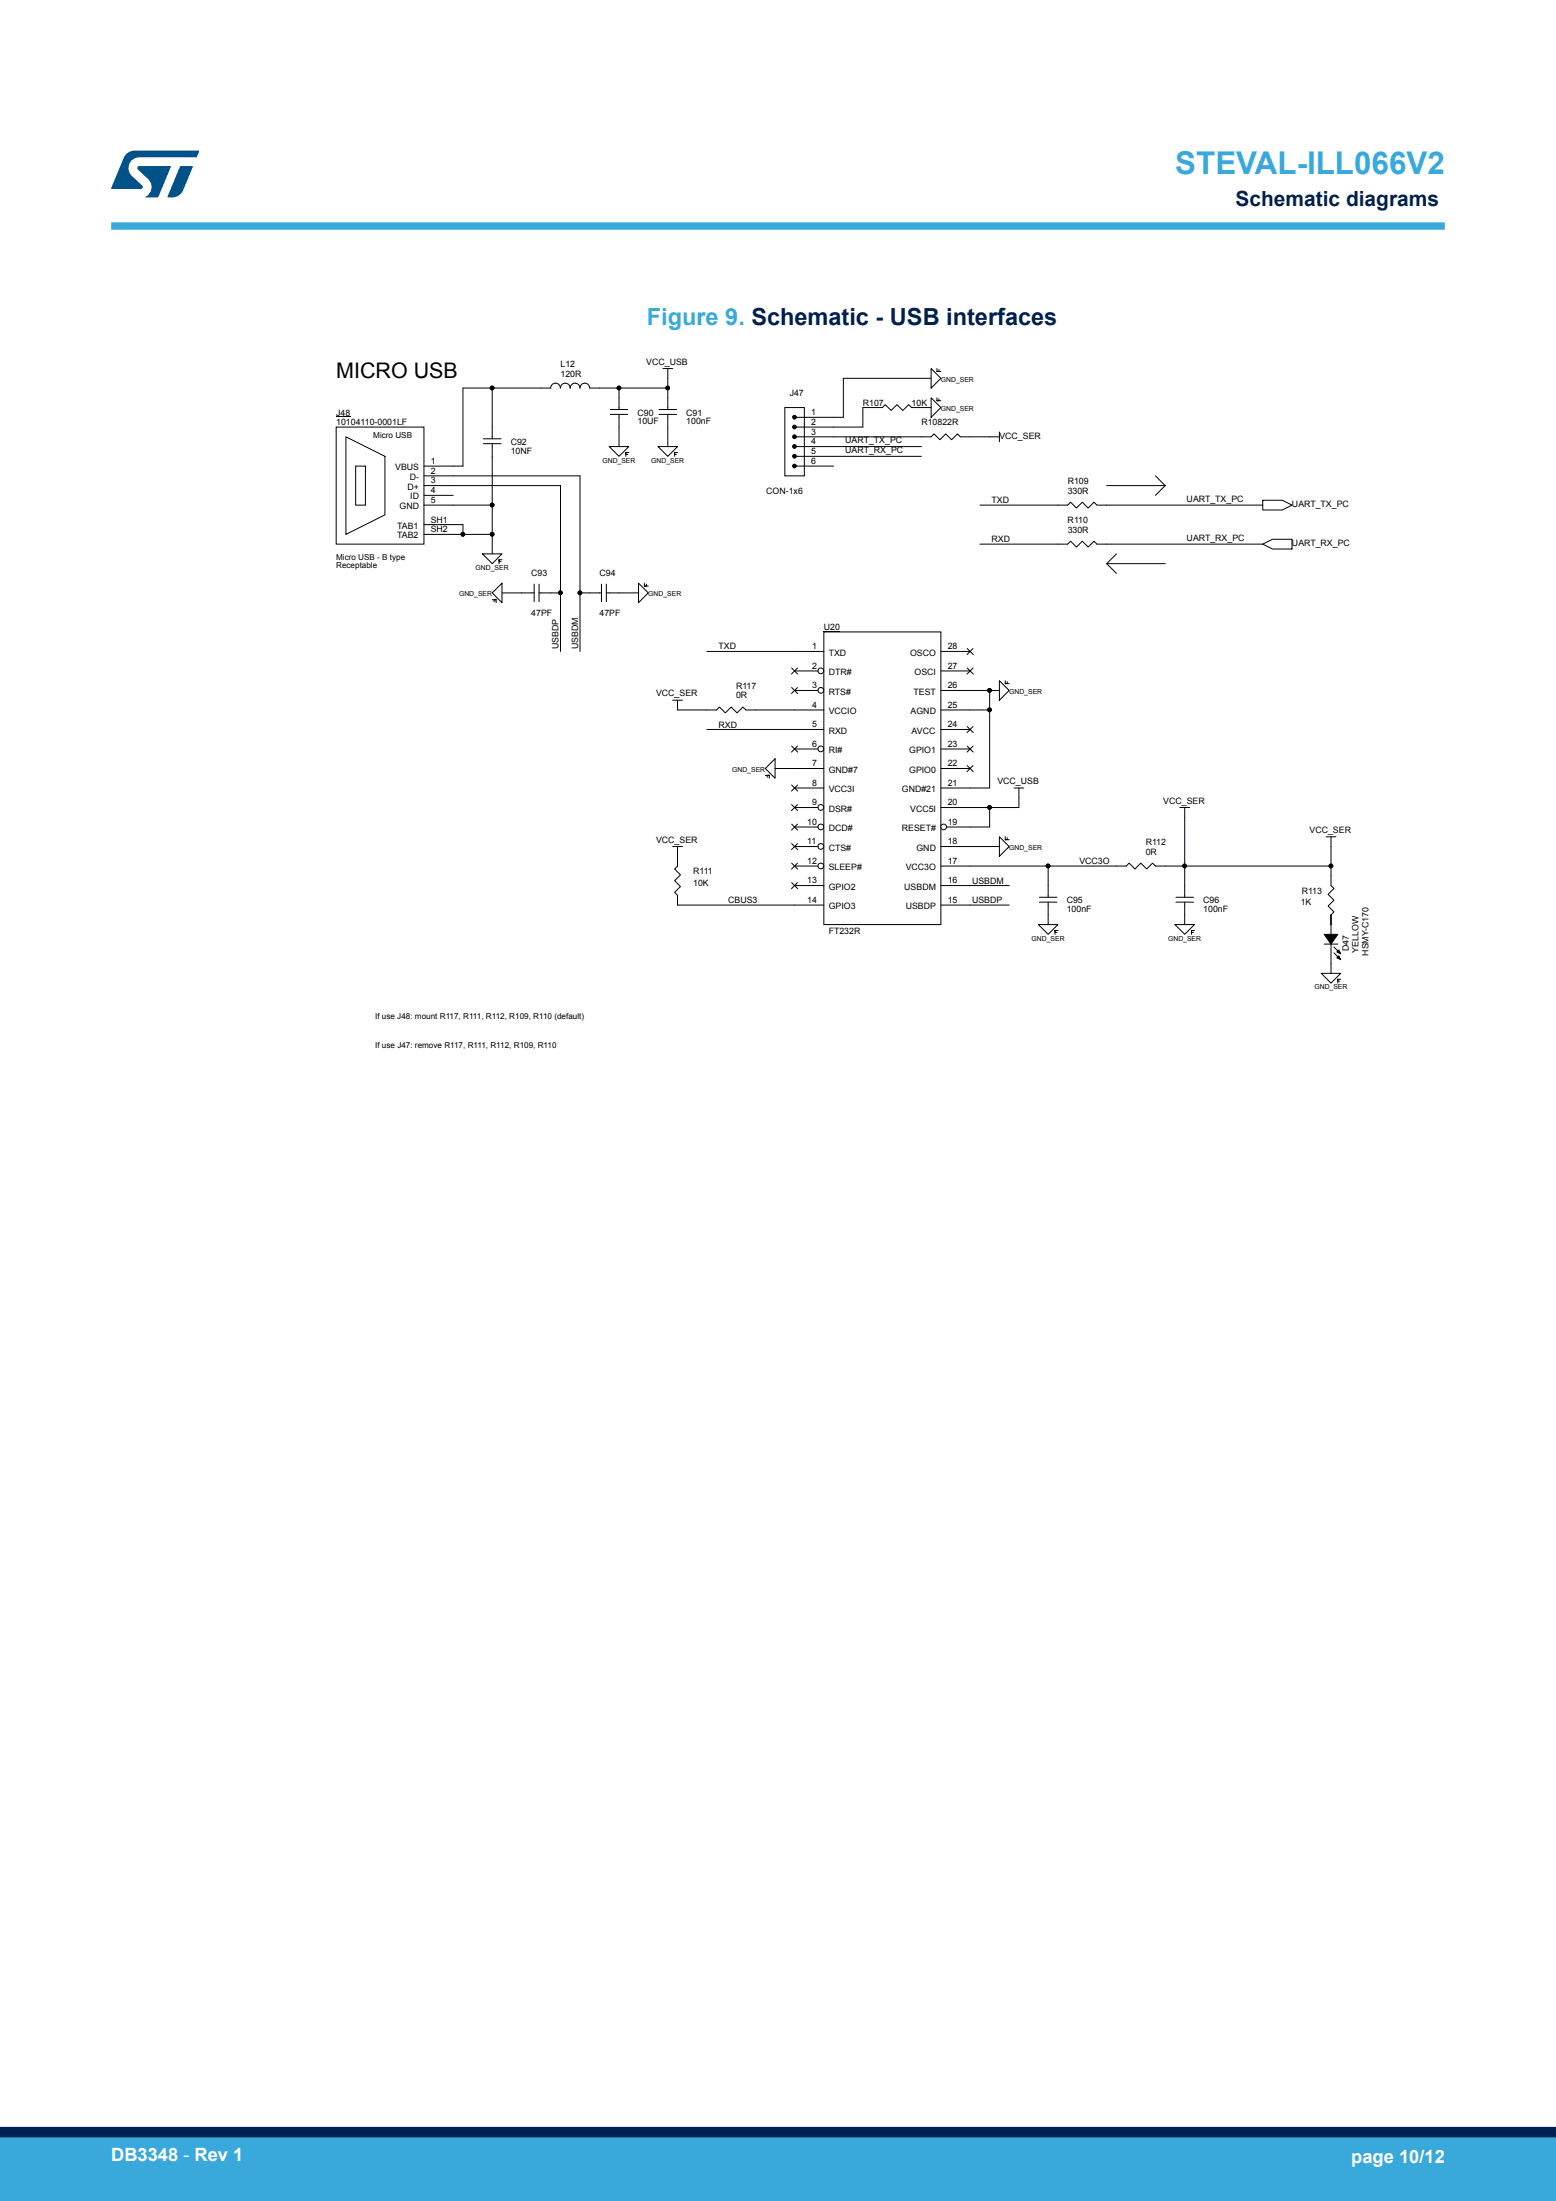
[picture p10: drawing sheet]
<svg xmlns="http://www.w3.org/2000/svg" width="210mm" height="297mm" viewBox="0 0 210 297" stroke-linecap="round" stroke-linejoin="round" font-family="sans-serif">
<g fill="none" stroke="#000" stroke-width=".13">
<path d="M45.4 57.6h11.8v15.8h-11.8zM46.7 58.9l5.3 2.7v7.9l-5.3 2.6zM66.4 52.4h-3.9v10.5h-5.3M66.4 52.4v5.2M66.4 52.4h6.6M80.9 52.4h2.6M83.5 52.4h6.6M83.5 57.6v2.7M83.5 52.4v1.3M88.9 55.9h2.4M88.9 55.3h2.4M89.5 49.7h1.3"/>
<path d="M90.1 52.4v2.9M90.1 55.9v4.4M90.1 49.7v2.7M105.9 55h2.7v9.2h-2.7zM107.4 58.9h16.9M117.8 55h-1.3v2.6h-9.1M124.3 55h1.4M125.7 51h-11.9v5.3h-6.4M125.7 53.7l1.3 1.3-1.3 1.3zM125.7 49.7l1.3 1.3-1.3 1.4zM126.5 53.7v.4M126.5 49.7v.4"/>
<path d="M126.6 54.1h-.1h.5M126.6 50.1h-.1h.5M126.7 53.8v.3M126.7 49.9v.2M130.9 58.9h4M134.9 58.3v1.3M48 62.9h1.3v5.3h-1.3zM57.2 65.5h18.4v14.5M57.2 64.2h21.1v15.8M57.2 70.8h5.3v1.3M57.2 72.1h5.3M57.2 68.2h9.2"/>
<path d="M57.2 66.8h4M62.5 72.1h3.9M65.1 74.7h2.6l-1.3 1.4zM66.4 61.6v6.6M66.4 68.2v3.9M66.4 72.1v2.6M67.4 75.5h.3M67.4 75.7v-.2v.6M67.4 75.8h.2M67.7 78.7v2.6l-1.3-1.3zM72.1 78.8v2.4M72.7 78.8v2.4"/>
<path d="M81.2 78.8v2.4M81.8 78.8v2.4M82.2 60.3h2.7l-1.4 1.3zM84.5 61.1h.4M84.5 61.2v-.1v.5M84.5 61.3h.2M86.2 78.7l1.3 1.3-1.3 1.3zM87 78.7v.4M87.1 79.1h-.1h.5M87.2 78.8v.3M88.8 60.3h2.6l-1.3 1.3zM91 61.1h.4"/>
<path d="M91 61.2v-.1v.5M91 61.3h.3M107.4 60.3h16.9M107.4 61.6h16.9M107.4 62.9h5.1M132.2 68.2h10.6M132.2 73.4h10.6M149.4 65.5h7.9M149.4 68.2h21M149.4 73.4h21M150.7 74.7l-1.3 1.4M155.9 64.2l1.4 1.3"/>
<path d="M157.3 76.1h-7.9l1.3 1.3M157.3 65.5l-1.4 1.3M170.4 73.4l1.3-.6h2.7v1.3h-2.7zM170.4 67.5h2.7l1.3 .7-1.3 .6h-2.7zM66.4 80.9h.6h-.2M66.7 80.9v.3M67 80.9v.4M67.7 80h4.4M72.7 80h2.9M75.6 80v7.9M78.3 80v7.9M78.3 80h2.9"/>
<path d="M81.8 80h4.4M90.8 94.5h1.3M91.4 94.5v1.3h5.3l.4-.4 .8 .8 .8-.8 .8 .8 .8-.8 .4 .4h6.5M95.4 87.9h15.8M95.4 98.4h11.8M111.2 85.3h15.8v39.5h-15.8zM111.2 85.2h2.2M130.9 93.2h2.7M130.9 95.8h2.7M133.6 93.2h1.3M133.6 95.8v10.5h-2.7M133.6 93.2v2.6"/>
<path d="M134.9 91.9l1.3 1.3-1.3 1.3zM135.7 91.9v.3M135.8 92.2h-.1h.5M135.9 92v.2M90.8 114.2h1.3M91.4 114.2v2.7l-.4 .4 .8 .7-.8 .8 .8 .8-.8 .8 .4 .4v1.3h15.8M103.3 104.6h.5h-.1M103.6 104.6v.3M103.8 104.6v.4M104.6 102.4v2.6l-1.3-1.3zM104.6 103.7h2.6M130.9 119.5h5.3"/>
<path d="M130.9 116.9h10.6M130.9 114.2h4M130.9 109h2.7M133.6 109v2.6h-2.7M134.9 112.9l1.3 1.3-1.3 1.3zM135.7 112.9v.4M135.8 113.3h-.1h.5M135.9 113v.3M136.9 106.3h1.3M137.5 106.3v2.7h-3.9M141.5 116.9v2.6M141.5 116.9h9.2"/>
<path d="M157.3 116.9h2.6M159.2 109h1.3M159.9 109v7.9M159.9 116.9v2.6M159.9 116.9h19.7M179 112.9h1.3M179.6 116.9v1.3M179.6 112.9v4M130.9 122.1h5.3M140.1 124.8h2.7l-1.3 1.3zM141.5 123.4v1.4M142.4 125.8h.2"/>
<path d="M142.4 125.6h.4M142.4 125.7v-.1v.5M158.6 124.8h2.6l-1.3 1.3zM159.9 123.4v1.4M160.8 125.6h.4M160.8 125.7v-.1v.5M160.8 125.8h.3M178.3 131.3h2.7l-1.4 1.4zM179.6 123.4v1.4M180.6 132.4h.2M180.6 132.1h.4M180.6 132.3v-.2v.6"/>
<circle cx="66.4" cy="52.4" r=".25"/>
<circle cx="83.5" cy="52.4" r=".25"/>
<circle cx="90.1" cy="52.4" r=".25"/>
<circle cx="107.2" cy="57.6" r=".25"/>
<circle cx="107.2" cy="58.9" r=".25"/>
<circle cx="107.2" cy="56.3" r=".25"/>
<circle cx="62.5" cy="72.1" r=".25"/>
<circle cx="66.4" cy="72.1" r=".25"/>
<circle cx="66.4" cy="68.1" r=".25"/>
<circle cx="75.6" cy="80" r=".25"/>
<circle cx="78.3" cy="80" r=".25"/>
<circle cx="107.2" cy="62.9" r=".25"/>
<circle cx="107.2" cy="61.6" r=".25"/>
<circle cx="107.2" cy="60.2" r=".25"/>
<circle cx="133.6" cy="93.2" r=".25"/>
<circle cx="133.6" cy="95.8" r=".25"/>
<circle cx="133.6" cy="109" r=".25"/>
<circle cx="141.4" cy="116.9" r=".25"/>
<circle cx="159.9" cy="116.9" r=".25"/>
<circle cx="179.6" cy="116.9" r=".25"/>
</g>
<g fill="#000">
<circle cx="66.4" cy="52.4" r=".25"/>
<circle cx="83.5" cy="52.4" r=".25"/>
<circle cx="90.1" cy="52.4" r=".25"/>
<circle cx="107.2" cy="57.6" r=".25"/>
<circle cx="107.2" cy="58.9" r=".25"/>
<circle cx="107.2" cy="56.3" r=".25"/>
<circle cx="62.5" cy="72.1" r=".25"/>
<circle cx="66.4" cy="72.1" r=".25"/>
<circle cx="66.4" cy="68.1" r=".25"/>
<circle cx="75.6" cy="80" r=".25"/>
<circle cx="78.3" cy="80" r=".25"/>
<circle cx="107.2" cy="62.9" r=".25"/>
<circle cx="107.2" cy="61.6" r=".25"/>
<circle cx="107.2" cy="60.2" r=".25"/>
<circle cx="133.6" cy="93.2" r=".25"/>
<circle cx="133.6" cy="95.8" r=".25"/>
<circle cx="133.6" cy="109" r=".25"/>
<circle cx="141.4" cy="116.9" r=".25"/>
<circle cx="159.9" cy="116.9" r=".25"/>
<circle cx="179.6" cy="116.9" r=".25"/>
</g>
<path d="M45.4 56.2h1.9v.1h-1.9z" fill="#000"/>
<circle cx="110.8" cy="90.5" r=".39" fill="#fff"/>
<g fill="none" stroke="#000" stroke-width=".13">
<path d="M106.8 90.1l.9 .9M107.2 90.5h3.2M107.6 90.1l-.8 .9"/>
<circle cx="110.8" cy="90.5" r=".39"/>
</g>
<circle cx="110.8" cy="93.2" r=".39" fill="#fff"/>
<g fill="none" stroke="#000" stroke-width=".13">
<path d="M106.8 92.8l.9 .8M107.2 95.8h4M107.2 98.4h4M107.2 93.2h3.2M107.6 92.8l-.8 .8"/>
<circle cx="110.8" cy="93.2" r=".39"/>
</g>
<circle cx="110.8" cy="101.1" r=".39" fill="#fff"/>
<g fill="none" stroke="#000" stroke-width=".13">
<path d="M106.8 100.7l.9 .8M106.8 105.9l.9 .9M107.2 103.7h4M107.2 106.3h4M107.2 101.1h3.2M107.6 100.7l-.8 .8M107.6 105.9l-.8 .9"/>
<circle cx="110.8" cy="101.1" r=".39"/>
</g>
<circle cx="110.8" cy="109" r=".39" fill="#fff"/>
<g fill="none" stroke="#000" stroke-width=".13">
<path d="M106.8 108.6l.9 .8M107.2 109h3.2M107.6 108.6l-.8 .8"/>
<circle cx="110.8" cy="109" r=".39"/>
</g>
<circle cx="110.8" cy="111.6" r=".39" fill="#fff"/>
<g fill="none" stroke="#000" stroke-width=".13">
<path d="M106.8 111.2l.9 .8M107.2 111.6h3.2M107.6 111.2l-.8 .8"/>
<circle cx="110.8" cy="111.6" r=".39"/>
</g>
<circle cx="110.8" cy="114.2" r=".39" fill="#fff"/>
<g fill="none" stroke="#000" stroke-width=".13">
<path d="M106.8 113.8l.9 .8M107.2 114.2h3.2M107.6 113.8l-.8 .8"/>
<circle cx="110.8" cy="114.2" r=".39"/>
</g>
<circle cx="110.8" cy="116.9" r=".39" fill="#fff"/>
<g fill="none" stroke="#000" stroke-width=".13">
<path d="M127 87.9h3.9M127 90.5h3.9M127 93.2h3.9M127 95.8h3.9M127 98.4h3.9M130.5 87.5l.8 .8M130.5 90.1l.8 .9M130.5 98l.8 .9M131.3 87.5l-.8 .8M131.3 90.1l-.8 .9M131.3 98l-.8 .9M106.8 116.5l.9 .8"/>
<path d="M106.8 119.1l.9 .8M107.2 119.5h4M107.2 116.9h3.2M107.6 116.5l-.8 .8M107.6 119.1l-.8 .8M127 101.1h3.9M127 103.7h3.9M127 106.3h3.9M127 109h3.9M130.5 100.7l.8 .8M130.5 103.3l.8 .8M131.3 100.7l-.8 .8"/>
<path d="M131.3 103.3l-.8 .8M107.2 122.1h4"/>
<circle cx="110.8" cy="116.9" r=".39"/>
</g>
<circle cx="127.4" cy="111.6" r=".39" fill="#fff"/>
<g fill="none" stroke="#000" stroke-width=".13">
<path d="M65.2 59.9h2.4M65.2 59.2h2.4M66.4 57.6v1.6M66.4 59.9v1.7M73 52.4h1.3a.65 .65 0 0 1 .7-.7 .65 .65 0 0 1 .6 .7M75.6 52.4a.65 .65 0 0 1 .7-.7 .65 .65 0 0 1 .6 .7M77 52.4a.65 .65 0 0 1 .6-.7 .65 .65 0 0 1 .7 .7M78.3 52.4a.65 .65 0 0 1 .6-.7 .65 .65 0 0 1 .7 .7M79.6 52.4h1.3M82.4 55.9h2.3M82.4 55.3h2.3M83.5 53.7v1.6"/>
<path d="M83.5 55.9v1.7M117.8 55h1.3l.4-.4 .8 .8 .8-.8 .7 .8 .8-.8 .4 .4h1.3M124.3 58.9h1.4l.4-.3 .8 .7 .7-.7 .8 .7 .8-.7 .4 .3h1.3M142.8 73.4h1.3l.4-.4 .8 .8 .8-.8 .8 .8 .7-.8 .4 .4h1.4M142.8 68.2h1.3l.4-.4 .8 .8 .8-.8 .8 .8 .7-.8 .4 .4h1.4M127 114.2h3.9M127 116.9h3.9M127 119.5h3.9M127.8 111.6h3.1M141.5 119.5v1.6M150.7 116.9h1.3l.4-.4 .8 .8 .8-.8 .8 .8 .7-.8 .4 .4h1.4M159.9 119.5v1.6"/>
<path d="M179.6 118.2v1.3l.4 .4-.8 .8 .8 .8-.8 .8 .8 .8-.4 .3M127 122.1h3.9M140.3 121.7h2.3M140.3 121.1h2.3M141.5 121.7v1.7M158.7 121.7h2.4M158.7 121.1h2.4M159.9 121.7v1.7M178.7 126.1h1.9l-1 1.3zM178.7 127.4h1.9M179.6 124.8v1.3M179.6 127.4v3.9"/>
<path d="M179.6 123.4v1.4M180 127.8l.8 .8M180 128.6l.8 .8M180.7 129l.3 .5-.6-.3zM180.7 128.2l.3 .5-.6-.3z"/>
<circle cx="66.4" cy="52.4" r=".25"/>
<circle cx="83.5" cy="52.4" r=".25"/>
<circle cx="90.1" cy="52.4" r=".25"/>
<circle cx="62.5" cy="72.1" r=".25"/>
<circle cx="66.4" cy="72.1" r=".25"/>
<circle cx="66.4" cy="68.1" r=".25"/>
<circle cx="75.6" cy="80" r=".25"/>
<circle cx="78.3" cy="80" r=".25"/>
<circle cx="133.6" cy="93.2" r=".25"/>
<circle cx="133.6" cy="95.8" r=".25"/>
<circle cx="127.4" cy="111.6" r=".39"/>
<circle cx="133.6" cy="109" r=".25"/>
<circle cx="141.4" cy="116.9" r=".25"/>
<circle cx="159.9" cy="116.9" r=".25"/>
<circle cx="179.6" cy="116.9" r=".25"/>
</g>
<g fill="#000">
<path d="M178.7 126.1h1.9l-1 1.3z" fill-rule="evenodd"/>
<path d="M180.7 129l.3 .5-.6-.3z" fill-rule="evenodd"/>
<path d="M180.7 128.2l.3 .5-.6-.3z" fill-rule="evenodd"/>
<circle cx="66.4" cy="52.4" r=".25"/>
<circle cx="83.5" cy="52.4" r=".25"/>
<circle cx="90.1" cy="52.4" r=".25"/>
<circle cx="62.5" cy="72.1" r=".25"/>
<circle cx="66.4" cy="72.1" r=".25"/>
<circle cx="66.4" cy="68.1" r=".25"/>
<circle cx="75.6" cy="80" r=".25"/>
<circle cx="78.3" cy="80" r=".25"/>
<circle cx="133.6" cy="93.2" r=".25"/>
<circle cx="133.6" cy="95.8" r=".25"/>
<circle cx="133.6" cy="109" r=".25"/>
<circle cx="141.4" cy="116.9" r=".25"/>
<circle cx="159.9" cy="116.9" r=".25"/>
<circle cx="179.6" cy="116.9" r=".25"/>
</g>
<path d="M15 30.5h180" fill="none" stroke="#39a9dc" stroke-width="1"/>
<g fill="#005288">
<path d="M17.1 20.7l.7-.3 .4-.1h8.6l.1 .1-.4 .8h-7.6a1.45 1.45 0 0 0-1.4 .9 1.45 1.45 0 0 0 .2 1.6l1.5 1.3 .1 .2-.1 .2-.2 .1h-4l1.7-4.2z"/>
<path d="M24.3 22.4h1.6l.1 .1-1.3 3.2a1.6 1.6 0 0 1-1.5 .9h-.5l-.1-.1z"/>
<path d="M18.6 22.5l.2-.1h4.2l.1 .1-1.8 4.1h-1.7a1.54 1.54 0 0 0 .4-2.4l-1.4-1.3-.1-.2z"/>
</g>
<g fill="#39a9dc">
<path d="M0 288.4h210v8.6h-210z" fill-rule="evenodd"/>
<path d="M-.1 288.4h210.2v4.4h-210.2z" fill-rule="evenodd"/>
</g>
<path d="M0 287.7h210" fill="none" stroke="#002052" stroke-width="1.4"/>
<text font-size="4.2" fill="#39a9dc" x="158.6" y="23.5">STEVAL-ILL066V2</text>
<text font-size="3.2" fill="#39a9dc" x="87.3" y="43.8">Figure 9. Schematic - USB interfaces</text>
<text font-size="2.9" x="45.4" y="51">MICRO USB</text>
<text font-size="2.8" fill="#002052" x="166.8" y="27.9">Schematic diagrams</text>
<g font-size="2.5" fill="#fff">
<text x="15" y="291.6">DB3348 - Rev 1</text>
<text x="182.4" y="291.9">page 10/12</text>
</g>
<g font-size="1.2">
<text x="75.6" y="49.5">L12</text>
<text x="75.6" y="50.8">120R</text>
<text x="87.2" y="49.2">VCC_USB</text>
<text x="106.6" y="53.4">J47</text>
<text x="45.4" y="57.4">10104110-0001LF</text>
<text x="45.4" y="56.1">J48</text>
<text x="86" y="56.1">C90</text>
<text x="86" y="57.3">10UF</text>
<text x="92.6" y="57.3">100nF</text>
<text x="92.6" y="56.1">C91</text>
<text x="109.5" y="56">1</text>
<text x="109.5" y="57.3">2</text>
<text x="109.5" y="58.7">3</text>
<text x="109.5" y="60">4</text>
<text x="114.1" y="59.8">UART_TX_PC</text>
<text x="116.5" y="54.8">R107</text>
<text x="123" y="54.8">10K</text>
<text x="124.3" y="57.4">R10822R</text>
<text x="134.9" y="59.2">VCC_SER</text>
<text x="53.3" y="63.4">VBUS</text>
<text x="55.3" y="64.8">D-</text>
<text x="58.1" y="63.9">2</text>
<text x="58.1" y="62.6">1</text>
<text x="58.1" y="65.2">3</text>
<text x="68.9" y="61.2">10NF</text>
<text x="68.9" y="60">C92</text>
<text x="109.5" y="61.3">5</text>
<text x="109.5" y="62.6">6</text>
<text x="114.1" y="61.1">UART_RX_PC</text>
<text x="144.1" y="65.3">R109</text>
<text x="53.6" y="71.3">TAB1</text>
<text x="53.9" y="68.7">GND</text>
<text x="55" y="66.1">D+</text>
<text x="55.4" y="67.4">ID</text>
<text x="58.1" y="71.8">SH2</text>
<text x="58.1" y="66.6">4</text>
<text x="58.1" y="67.9">5</text>
<text x="58.1" y="70.5">SH1</text>
<text x="103.4" y="66.6">CON-1x6</text>
<text x="133.8" y="67.9">TXD</text>
<text x="144.1" y="70.6">R110</text>
<text x="144.1" y="66.6">330R</text>
<text x="144.1" y="71.9">330R</text>
<text x="160.2" y="67.7">UART_TX_PC</text>
<text x="174.4" y="68.4">UART_TX_PC</text>
<text x="53.6" y="72.7">TAB2</text>
<text x="71.7" y="77.8">C93</text>
<text x="80.9" y="77.8">C94</text>
<text x="133.8" y="73.2">RXD</text>
<text x="160.2" y="72.9">UART_RX_PC</text>
<text x="174.4" y="73.7">UART_RX_PC</text>
<text x="71.7" y="83.2">47PF</text>
<text x="80.9" y="83.2">47PF</text>
<text x="75.4" y="87.6" transform="rotate(-90 75.4 87.6)">USBDP</text>
<text x="78" y="87.6" transform="rotate(-90 78 87.6)">USBDM</text>
<text x="97" y="87.6">TXD</text>
<text x="109.6" y="87.6">1</text>
<text x="111.2" y="85">U20</text>
<text x="111.8" y="88.5">TXD</text>
<text x="122.8" y="88.5">OSCO</text>
<text x="127.9" y="87.6">28</text>
<text x="88.5" y="94">VCC_SER</text>
<text x="99.3" y="94.2">0R</text>
<text x="99.3" y="92.9">R117</text>
<text x="109.6" y="92.9">3</text>
<text x="109.6" y="90.3">2</text>
<text x="109.6" y="95.5">4</text>
<text x="111.8" y="91.1">DTR#</text>
<text x="111.8" y="93.7">RTS#</text>
<text x="123.3" y="93.7">TEST</text>
<text x="123.4" y="91.1">OSCI</text>
<text x="127.9" y="95.5">25</text>
<text x="127.9" y="90.3">27</text>
<text x="127.9" y="92.9">26</text>
<text x="97" y="98.2">RXD</text>
<text x="109.6" y="100.8">6</text>
<text x="109.6" y="98.2">5</text>
<text x="111.8" y="99">RXD</text>
<text x="111.8" y="101.6">RI#</text>
<text x="111.8" y="96.4">VCCIO</text>
<text x="122.7" y="101.6">GPIO1</text>
<text x="122.9" y="96.4">AGND</text>
<text x="123" y="99">AVCC</text>
<text x="127.9" y="98.2">24</text>
<text x="127.9" y="100.8">23</text>
<text x="109.6" y="103.4">7</text>
<text x="109.6" y="106">8</text>
<text x="111.8" y="104.2">GND#7</text>
<text x="111.8" y="106.9">VCC3I</text>
<text x="121.7" y="106.9">GND#21</text>
<text x="122.7" y="104.2">GPIO0</text>
<text x="127.9" y="103.4">22</text>
<text x="127.9" y="106">21</text>
<text x="134.6" y="105.8">VCC_USB</text>
<text x="88.5" y="113.7">VCC_SER</text>
<text x="108.9" y="111.3">10</text>
<text x="108.9" y="113.9">11</text>
<text x="109.6" y="108.7">9</text>
<text x="111.8" y="112.1">DCD#</text>
<text x="111.8" y="109.5">DSR#</text>
<text x="121.7" y="112.1">RESET#</text>
<text x="122.8" y="109.5">VCC5I</text>
<text x="127.9" y="111.3">19</text>
<text x="127.9" y="113.9">18</text>
<text x="127.9" y="108.7">20</text>
<text x="154.6" y="114">R112</text>
<text x="157" y="108.5">VCC_SER</text>
<text x="176.7" y="112.4">VCC_SER</text>
<text x="93.5" y="119.5">10K</text>
<text x="93.5" y="117.9">R111</text>
<text x="108.9" y="119.2">13</text>
<text x="108.9" y="116.6">12</text>
<text x="111.8" y="114.8">CTS#</text>
<text x="111.8" y="117.4">SLEEP#</text>
<text x="122.2" y="117.4">VCC3O</text>
<text x="123.7" y="114.8">GND</text>
<text x="127.9" y="116.6">17</text>
<text x="127.9" y="119.2">16</text>
<text x="131.2" y="119.2">USBDM</text>
<text x="145.7" y="116.6">VCC3O</text>
<text x="154.6" y="115.3">0R</text>
<text x="98.3" y="121.9">CBUS3</text>
<text x="108.9" y="121.8">14</text>
<text x="111.8" y="120">GPIO2</text>
<text x="111.8" y="126">FT232R</text>
<text x="111.8" y="122.7">GPIO3</text>
<text x="122" y="120">USBDM</text>
<text x="122.2" y="122.7">USBDP</text>
<text x="127.9" y="121.8">15</text>
<text x="131.2" y="121.9">USBDP</text>
<text x="144" y="121.9">C95</text>
<text x="144" y="123.1">100nF</text>
<text x="162.4" y="121.9">C96</text>
<text x="162.4" y="123.1">100nF</text>
<text x="175.6" y="122.2">1K</text>
<text x="175.7" y="120.6">R113</text>
<text x="182" y="128.3" transform="rotate(-90 182 128.3)">D47</text>
<text x="183.4" y="128.6" transform="rotate(-90 183.4 128.6)">YELLOW</text>
<text x="184.7" y="129" transform="rotate(-90 184.7 129)">HSMY-C170</text>
</g>
<g font-size="1.1">
<text x="50.4" y="59.1">Micro USB</text>
<text x="45.4" y="75.6">Micro USB - B type</text>
<text x="45.4" y="76.7">Receptable</text>
<text x="50.6" y="137.5">If use J48: mount R117, R111, R112, R109, R110 (default)</text>
<text x="50.6" y="141.4">If use J47: remove R117, R111, R112, R109, R110</text>
</g>
<g font-size=".9">
<text x="127" y="51.5">GND_SER</text>
<text x="127" y="55.4">GND_SER</text>
<text x="81.3" y="62.4">GND_SER</text>
<text x="87.9" y="62.4">GND_SER</text>
<text x="64.2" y="76.9">GND_SER</text>
<text x="62" y="80.4">GND_SER</text>
<text x="87.5" y="80.4">GND_SER</text>
<text x="136.2" y="93.6">GND_SER</text>
<text x="98.8" y="104.1">GND_SER</text>
<text x="136.2" y="114.7">GND_SER</text>
<text x="139.2" y="126.9">GND_SER</text>
<text x="157.7" y="126.9">GND_SER</text>
<text x="177.4" y="133.5">GND_SER</text>
</g>
</svg>
